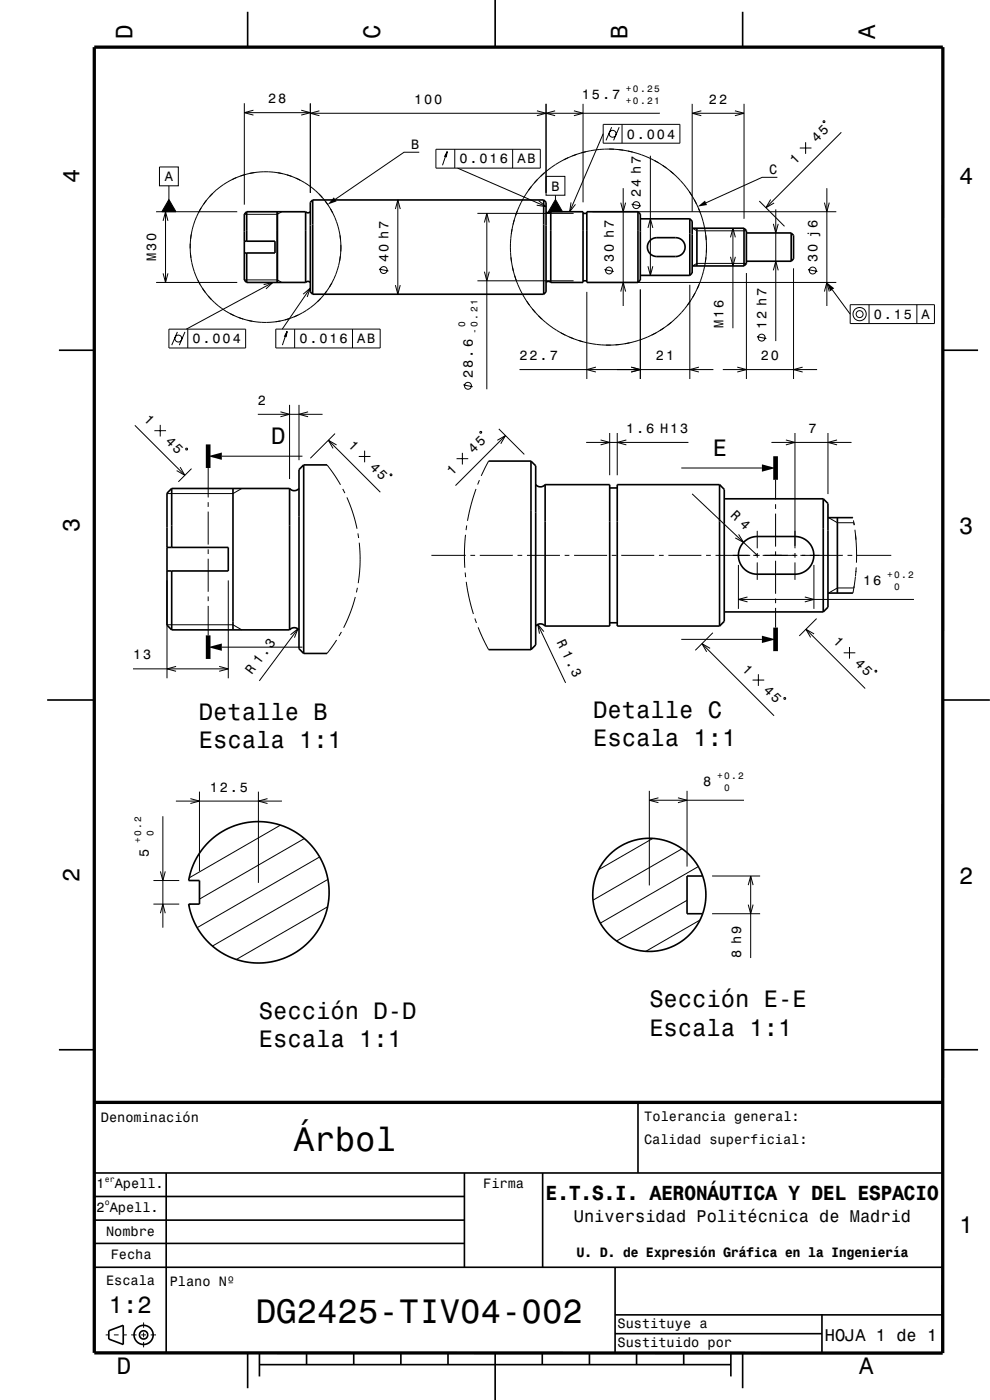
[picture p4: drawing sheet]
<svg xmlns="http://www.w3.org/2000/svg" width="210mm" height="297mm" viewBox="0 0 210 297" stroke-linecap="round" stroke-linejoin="round" font-family="sans-serif">
<g fill="none" stroke="#000" stroke-width=".21">
<path d="M33.8 35.4h4v4h-4zM35.8 39.4v2.9M50.1 37.7l-.9 .4M51.8 21.9v21.5M51.8 23.9h14M52 37l-1 .3M53.8 23.4l-2 .5 2 .5M53.9 36.6l-.9 .2M58.9 36.6l1 .2M60.9 37.1l.9 .3M62.7 37.8l1 .4M63.9 23.4l1.9 .5-1.9 .5"/>
<path d="M65.8 21.9v19M65.8 24h74.2M67.8 23.5l-2 .5 2 .5M88.9 32.3h-3.2l-14.6 10M92.5 31.7h22.1v4h-22.1zM94.3 33.3l.6-1.1-1 2.9M94.9 32.2l-.2 1.2M96.5 31.7v4M97.1 35.7l18.7 8.1M108.7 31.7v4M112.7 39.6l-.6 .8M113.9 23.5l1.9 .5-1.9 .5"/>
<path d="M114 38.1l-.7 .7M115.5 36.7l-.8 .7M115.8 37.4h4v4h-4zM115.8 22v18.9M117.8 23.5l-2 .5 2 .5M120.5 33.5l-.9 .4M121.7 23.5l2 .5-2 .5M122.4 32.7l-1 .4M123.7 22v20.9M124.3 32.2l-1 .2M127.9 26.4h16.3v4h-16.3zM127.9 28.4l-7.1 16.5"/>
<path d="M129.2 31.6l1 .1M129.7 27l-1.2 2.8M131.2 31.7l1 .2M131.3 27l-1.1 2.8M131.9 26.4v4M132.2 39.9v25M133.2 32l1 .3M138 33v25.4M138.8 34.1l.9 .5M140.6 35.1l.8 .6M142.2 36.3l.7 .6M146.8 22v22.9"/>
<path d="M146.8 24h11M148.8 23.5l-2 .5 2 .5M155.9 23.5l1.9 .5-1.9 .5M157.8 22v24.4M164.9 37.6h-3.2l-11.9 5.4M169.7 31.4h2.4M170.9 30.2v2.4M174.7 25.6l.3 .1-.1 .3-.3-.1zM175.4 39.9v25M178.5 28.1l-16 16M33.1 59.9h17.2M33.1 44.9h17.2"/>
<path d="M34.6 58l.5 1.9 .5-1.9M34.6 46.9l.5-2 .5 2M35.1 44.9v15M35.8 42.3l1.5 2.6h-3zM40.4 51.7l-.1 1M40.4 53.7l.1 1M40.6 49.7l-.2 1M42 59.5l.4 .8M42.7 44.1l-.5 .9M43.8 42.5l-.6 .8M45.1 41l-.7 .7M51.8 59.4h7l1 .5"/>
<path d="M57.9 59.9l-18.4 9.9M59.8 44.9l-1 .6h-7M67.7 41.2l.7 .7M69 42.7l.6 .8M70.1 44.3l.5 .9M72.1 49.9l.1 1M72.2 54.3l-.2 1M72.3 51.9v.5M72.3 52.4v1M80.4 57.1l2 .4M83.9 44.4l.5-2 .5 2M84.4 42.4v20"/>
<path d="M101.3 59.6h20.4M101.3 45.3h20.4M102.8 57.6l.5 2 .5-2M102.8 47.2l.5-1.9 .5 1.9M103.3 45.3v37.3M108.4 54.6l.1 1M108.6 48.6l-.1 1M108.7 56.6l.2 .9M109.1 46.7l-.3 .9M109.2 58.5l.3 .9M109.7 44.8l-.3 .9M114.3 42.6l1.5 1.2-2-.3"/>
<path d="M117.8 42.3l1.5 2.6h-3zM117.8 41.4v.9M121.1 42.9l-.3 2 1.3-1.6M125.7 59.9h51.7M125.7 44.9h51.7M128.2 57.2l2 .4M131.7 43l.5 1.9 .5-1.9M134 43.3l2 .4M137.4 48.4l.6-2 .5 2M137.4 56.5l.6 1.9 .5-1.9M146.2 40.7l.6 .8M146.9 48.4l.9 .6h10.5"/>
<path d="M147.3 42.4l.4 .8M148.1 44.2l.4 .9M149.7 49.9l.1 1M149.7 54.6l-.1 1M149.9 51.9v.5M149.9 52.6l-.1 1M149.9 52.4v.1M155 54.5l.5 1.9 .5-1.9M155 50.4l.5-2 .5 2M155.5 48.4v21.2M158.3 57.9v22.5M158.3 55.9h-10.5l-.9 .5"/>
<path d="M161.1 42.6l5.3 5.4M163.5 42.3l-1 1.8 1.7-1M164 57.4l.6-2 .5 2M164 47.5l.6 1.9 .5-1.9M164.6 44.4v28M168.3 56.9v23.5M171.4 57.2l2 .4M174.9 43l.5 1.9 .5-1.9M35.8 69.8h16.3v4h-16.3zM37.6 70.4l-1.2 2.8M39.2 70.4l-1.2 2.8M39.8 69.8v4"/>
<path d="M43 61.2l.5 .8M44.2 62.8l.6 .7M48.8 66.5l.9 .5M50.6 67.4l1 .3M52.5 67.9l1 .3M55.9 60.4l2-.5-1.5 1.4M58.5 69.8h22.1v4h-22.1zM59.5 68.1l-1 .2M60.3 71.4l.6-1.1-1 2.9M60.9 70.3l-.2 1.2M61.4 67.6l-.9 .3M62.5 69.8v4"/>
<path d="M63.3 66.8l-1 .4M64.3 62.4l1.5-1.3-.6 1.9M65.8 61.1l-5.9 8.7M68.1 63.3l-.7 .7M69.3 61.7l-.6 .8M70.4 60l-.5 .9M74.8 69.8v4M83.9 60.5l.5 1.9 .5-1.9M110.2 78.4h41.1M111.7 63.9l.6 .8M112.9 65.5l.7 .8M114.2 67l.8 .7"/>
<path d="M119 70.6l.9 .5M120.8 71.5l.9 .4M122.7 72.2l.9 .3M124.5 61.9v18.5M126.4 77.9l-1.9 .5 1.9 .5M128.6 73.2h1M131.6 73.1l-1 .1M131.7 61.9l.5-2 .5 2M133.5 72.7l-1 .2M133.9 77.9l1.9 .5-1.9 .5M135.8 61.4v19M139.1 70.6l-.9 .5"/>
<path d="M140.8 69.6l-.8 .5M142.4 68.4l-.8 .6M146.3 60.4v20M146.4 63.9l-.6 .8M147.4 62.2l-.5 .9M148.3 77.9l-2 .5 2 .5M148.3 60.4l-.4 .9M153.3 78.4h20M156.4 77.9l1.9 .5-1.9 .5M160.6 71.4l2 .4M170.3 77.9l-2 .5 2 .5M174.9 61.9l.5-2 .5 2"/>
<path d="M176.5 61.5l3.8 5.1M180.3 64.6h17.9v4h-17.9zM184.3 64.6v4M194.5 64.6v4M28.6 90.2l10.6 10.6M32.7 91.4h2.5M34 90.1v2.5M38.2 99.1l1 1.7-1.7-1M39.5 95.1l.3 .1-.1 .3-.3-.1zM40.6 99.4l-2.8 2.8M44.2 99.3v6.2M47.1 96.8h17.1"/>
<path d="M54.7 87.9h13.7M59.5 87.4l1.9 .5-1.9 .5M61.4 85.9v15.7M63.4 85.9v11.7M65.4 87.4l-2 .5 2 .5M69.4 98.6l2.8 4.2M69.7 93.4l11 11M71.1 92l-5.3 5.2M71.4 94.4l-1.7-1 1 1.7M76.1 96.8h2.5M77.3 95.6v2.5M96.8 97.3h2.5"/>
<path d="M98.1 96.1v2.4M98.3 81.6l2 .4M101.9 91.5l.3 .1-.1 .3-.3-.1zM103.6 97.8l-1.5 3.2M105.5 93.4l1.7-1-1 1.7M105.8 91l5.4 5.4M107.2 92.4l-10.6 10.6M124.3 93.9h21.7M127.4 93.3l1.9 .6-1.9 .5M129.3 91.9v8.9M130.9 91.9v8.9M132.9 93.3l-2 .6 2 .5"/>
<path d="M144.5 99.3h17.1M163.6 93.9h17M166.7 93.3l1.9 .6-1.9 .5M168.6 91.9v24.4M175.6 91.9v12.9M177.6 93.3l-2 .6 2 .5M44.2 106.5v1M44.2 108.5v7M44.2 116.5v1M44.2 118.5v7M51.3 103.6l-1.9 1.1h-14M72.7 103.7l.5 .9"/>
<path d="M73.6 105.5l1.3 3.5 .8 3.2M75.9 113.2l.2 .9M76.2 115.1l.2 4.4-.4 4.2M82.7 100.6l.3-.1 .1 .3-.3 .1zM91.5 117.8h7.3M98.7 113.5l-.2 3.4 .1 3.5M99 111.5l-.1 1M99.8 117.8h1M101 103.7l-1 3.1-.8 3.7M101.7 101.9l-.4 .9M101.8 117.8h7M109.8 117.8h1"/>
<path d="M111.8 117.8h7M119.8 117.8h1M121.8 117.8h7M129.8 117.8h1M131.8 117.8h7M139.8 117.8h1M141.8 117.8h7M146.8 104.8l13.8 13M149.8 117.8h1M151.8 117.8h7.3M156.6 119.8v9.4M156.7 113.4l1 1.7-1.7-1"/>
<path d="M159.8 117.8h1.3M160.6 112.6v3.7M160.6 117.3v1M160.6 119.3v3.7M161.8 117.8h7.3M164.5 101.8v4.2M164.5 107v1M164.5 109v7M164.5 117v1M164.5 119v7M168.6 117.3v1M168.6 119.3v3.7"/>
<path d="M169.8 117.8h9M172.7 119.8v9.4M175.8 109.8l1.8 1.1h3.5l.1 .5M179.8 117.8h1M180.9 109.8v.1M181 110.4l.2 1M181.3 112.4l.4 3.5v3.5M181.5 113.4l.1 1.1M181.8 117.8h7.3M35.4 123.1v20.8M35.4 132.5h14l1.9 1.1M44.2 126.5v1"/>
<path d="M44.2 128.5v6.3M47.1 137.3h17.1M48.4 123.1v20.8M61.6 134.7l1.6-1.3-.7 1.9M63.2 133.4l-8.2 11M71.4 135.8l-2 2.8M72.4 134.1l-.5 .8M75.4 126.6l-1.2 3.6-1.3 3M75.8 124.7l-.2 1M98.7 121.4l.1 1M98.9 123.4l.6 3.5 .9 3.4M100.7 131.2l.4 1"/>
<path d="M101.4 133.1l2.2 4.7M114.1 132.5l5.9 12.4M115.4 134l-1.3-1.5 .3 1.9M144.5 135.6h17.1M148.9 136.5l15.3 15.3M150.6 137.5l-1.7-1 1 1.8M151.2 134.2l-3.7 3.8M156.6 127.2h37.3M158.6 126.6l-2 .6 2 .5M164.5 127v1M164.5 129v4.1M170.7 126.6l2 .6-2 .5"/>
<path d="M171 133.5l12.5 12.6M172.7 134.5l-1.7-1 1 1.7M173.2 131.2l-3.7 3.7M179 138.5h2.4M180.2 137.3v2.4M181.1 124.7h-3.5l-1.8 1.1M181.2 124.4l-.1 .3M181.5 122.4l-.6 3.4M181.6 121.1l-.1 1.2M181.6 120.4v1M28.2 141.9h20.2M37.4 141.4l-2 .5 2 .5"/>
<path d="M46.5 141.4l1.9 .5-1.9 .5M159.6 144.3h2.5M160.9 143v2.5M166.4 148l.3 .1-.1 .3-.3-.1zM185.7 142.2l.3 .1-.1 .3-.3-.1zM34.5 173.2v23.6M37.3 169.9h22.5M40.4 169.4l1.9 .5-1.9 .6M42.3 167.9v16.9M54.8 167.9v19.4M56.7 169.4l-1.9 .5 1.9 .6M59.5 175.1l-19.4 11.1"/>
<path d="M64.6 177.9l-22.3 12.8M137.7 167.8v20M137.7 169.8h20.1M138.5 177.9l-11.5 6.6M139.7 169.2l-2 .6 2 .5M143.8 169.2l1.9 .6-1.9 .5M145.7 167.8v16M32.5 191.8h5.5M32.5 186.8h5.5M34 184.9l.5 1.9 .6-1.9M34 193.7l.5-1.9 .6 1.9M40.5 191.8l-.4 .2"/>
<path d="M67.8 181.8l-26 15M69.5 192.4l-19.4 11.1M69.6 186.6l-24.5 14.1M144.7 180.1l-18.9 10.9M145.7 191l-14.9 8.6M148.1 183.8l-20.8 12M148.5 195.2l-11.5 6.6M151.1 193.8h10.1M151.1 185.8h10.1M158.7 191.9l.5 1.9 .6-1.9M158.7 187.8l.5-2 .6 2M159.2 185.8v17.4"/>
<path d="M22.4 283.2h.8M24.2 283.2h1M26.2 283.2h.7M27.8 283.2h1.2M30 283.2h1M30.5 280.6v1.1M30.5 282.7v1M30.5 284.7v1.1M32 283.2h1.1"/>
<circle cx="130" cy="28.4" r=".73"/>
<circle cx="56.3" cy="52.4" r="16"/>
<circle cx="81.4" cy="57.3" r=".73"/>
<circle cx="129.1" cy="52.4" r="20.8"/>
<circle cx="129.2" cy="57.4" r=".73"/>
<circle cx="135" cy="43.5" r=".73"/>
<circle cx="172.4" cy="57.4" r=".73"/>
<circle cx="37.8" cy="71.8" r=".73"/>
<circle cx="161.6" cy="71.6" r=".73"/>
<circle cx="182.3" cy="66.6" r="1.4"/>
<circle cx="182.3" cy="66.6" r=".73"/>
<circle cx="99.3" cy="81.8" r=".73"/>
</g>
<g fill="none" stroke="#000" stroke-width=".35">
<path d="M52.5 2.5v7.5M105 0v10M157.5 2.5v7.5M51.8 51.2h6.5v2.5h-6.5M52.3 44.9v6.3M52.3 53.7v6.2M52.3 44.9l-.5 .5v14l.5 .5M52.3 59.9h12.5M52.3 44.9h12.5M58.8 44.9v15M64.8 59.9l.1-.1a.66 .66 0 0 1 .9 .1M64.8 44.9a.65 .65 0 0 0 1 0"/>
<path d="M64.8 44.9v15M66.3 42.4l-.5 .5v19l.5 .5M66.3 42.4v20M66.3 42.4h49M115.3 42.4l.5 .5v19l-.5 .5M115.3 42.4v20M115.8 59.9l.1-.1a.65 .65 0 0 1 .9 .1M115.8 44.9a.65 .65 0 0 0 1 0M116.8 44.9v15M116.8 44.9h6.9v15h-6.9M123.7 59.6h.8M123.7 45.3h.8"/>
<path d="M135.3 44.9h-10.8v15h10.8M135.3 44.9v15M135.3 44.9l.5 .5v14l-.5 .5M135.8 46.4h10.5M135.8 58.4h10.5M138 51l1.1-.6h4.2a2 2 0 0 1 2 2 2 2 0 0 1-2 2h-4a2 2 0 0 1-1.8-1.2 2 2 0 0 1 .5-2.2zM146.3 46.4v12M146.3 46.4l.5 .5v11l-.5 .5M146.8 48.4h11M146.8 56.4h11M147.8 48.4v8M157.8 48.4l.5 .5v7l-.5 .5"/>
<path d="M157.8 48.4v8M158.3 55.4h9.5M158.3 49.4h9.5M167.8 49.4v6M167.8 49.4l.5 .5v5l-.5 .5M12.5 74.3h7.5M66.3 62.4h49M200 74.3h7.5M64.4 98.6l-1 1v38l1 1M64.4 98.6v40M64.4 98.6h5M103.6 97.8h9"/>
<path d="M112.6 97.8l1 1v38l-1 1M112.6 97.8v40M35.4 116.1h13v5h-13M36.4 103.6v12.5M36.4 103.6l-1 1v28l1 1M36.4 103.6h25M49.4 103.6v30M61.4 103.6a1.3 1.3 0 0 0 2 0M61.4 103.6v30M113.6 102.8a1.3 1.3 0 0 0 2 0M115.6 102.8v30M115.6 102.8h13.7v30h-13.7"/>
<path d="M129.3 103.5h1.6M152.6 102.8h-21.7v30h21.7M152.6 102.8v30M152.6 102.8l1 1v28l-1 1M153.6 105.8h21M157.7 115.1l1.2-.9 1.2-.4h8.5a4 4 0 0 1 4 4 4 4 0 0 1-4 4h-8a4 4 0 0 1-3.6-2.4 4 4 0 0 1 .7-4.3zM174.6 105.8v24M174.6 105.8l1 1v22l-1 1M175.6 109.8h5.3M177.6 109.8v16M36.4 121.1v12.5M36.4 133.6h25"/>
<path d="M61.4 133.6a1.3 1.3 0 0 1 2 0M64.4 138.6h5M103.6 137.8h9M113.6 132.8a1.3 1.3 0 0 1 2 0M129.3 132.1h1.6M153.6 129.8h21M175.6 125.8h5.3M10 148.5h10M200 148.5h10M44.4 178.5l2.3-1.8 2.4-1.3 2.9-.8 2.7-.3 3 .3 2.9 .9 2.6 1.4 2.3 1.9 1.9 2.3 1.3 2.5 .8 2.8 .3 3.3-.4 2.9-.8 2.6-1.5 2.7-1.9 2.2-2.4 1.9-2.7 1.3-2.6 .8-3 .2-3-.4-2.8-.9-2.6-1.5-2.1-1.8-1.4-1.7-1.2-1.9-.8-1.9-.6-2.4h2.3v-5h-2.3l.6-2.4 .9-2.1 1.4-2.1zM149.1 185.8a12 12 0 0 0-18.5-5.6 12 12 0 0 0 0 19.3 12 12 0 0 0 18.5-5.7M149.1 185.8v.2a12 12 0 0 1 0 7.8"/>
<path d="M149.1 185.8h-3.4v8h3.4M12.5 222.7h7.5M135.3 233.9v14.9M200 222.7h7.5M19.9 248.8h180M19.9 258.8h78.7M19.9 253.8h78.6M35.2 248.8v38.2M98.5 248.8v20M115.1 248.8v20M19.9 268.8h180M19.9 263.8h78.7"/>
<path d="M130.5 278.9h69.4M130.5 268.8v18.2M174.4 278.9v8.1M23.1 282.3l3-1.1v4l-3-1.1zM52.5 287v7.5M55 289.5h100M55 287v5M65 287v2.5M75 287v2.5M85 287v2.5M95 287v2.5M105 287v10"/>
<path d="M115 287v2.5M125 287v2.5M130.5 282.9h43.9M135 287v2.5M145 287v2.5M155 287v5M157.5 287v7.5"/>
<circle cx="30.5" cy="283.2" r=".88"/>
<circle cx="30.5" cy="283.2" r="2.03"/>
</g>
<path d="M20 10h180v277h-180zM19.9 233.9h180" fill="none" stroke="#000" stroke-width=".7" stroke-linecap="butt"/>
<path d="M44.2 94.3v5M164.5 96.8v5M44.2 134.8v5M164.5 133.1v5" fill="none" stroke="#000" stroke-width="1" stroke-linecap="butt"/>
<g fill="#000">
<path d="M35.8 42.3l1.5 2.6h-3z" fill-rule="evenodd"/>
<path d="M70.8 41.9l.6 .8-1.9 .7z" fill-rule="evenodd"/>
<path d="M117.8 42.3l1.5 2.6h-3z" fill-rule="evenodd"/>
<path d="M148 43.8l1.5-1.2 .5 .9z" fill-rule="evenodd"/>
<path d="M175.4 59.9l1.6 1.3-.9 .6z" fill-rule="evenodd"/>
<path d="M44.2 96.8l2.9-.8v1.6z" fill-rule="evenodd"/>
<path d="M161.6 98.5l2.9 .8-2.9 .8z" fill-rule="evenodd"/>
<path d="M44.2 137.3l2.9-.8v1.6z" fill-rule="evenodd"/>
<path d="M161.6 134.9l2.9 .7-2.9 .8z" fill-rule="evenodd"/>
</g>
<g font-size="7.2">
<text x="62.4" y="244.2">Árbol</text>
<text x="54.3" y="280.7">DG2425-TIV04-002</text>
</g>
<g font-size="5">
<text x="28.1" y="8.2" transform="rotate(-90 28.1 8.2)">D</text>
<text x="80.6" y="8.2" transform="rotate(-90 80.6 8.2)">C</text>
<text x="133.1" y="8.2" transform="rotate(-90 133.1 8.2)">B</text>
<text x="185.6" y="8.2" transform="rotate(-90 185.6 8.2)">A</text>
<text x="16.8" y="38.7" transform="rotate(-90 16.8 38.7)">4</text>
<text x="203.5" y="39">4</text>
<text x="57.5" y="94.2">D</text>
<text x="151.2" y="96.7">E</text>
<text x="16.8" y="112.9" transform="rotate(-90 16.8 112.9)">3</text>
<text x="203.5" y="113.2">3</text>
<text x="42.2" y="152.7">Detalle B</text>
<text x="125.8" y="152.3">Detalle C</text>
<text x="42.2" y="158.8">Escala 1:1</text>
<text x="125.8" y="158.3">Escala 1:1</text>
<text x="16.8" y="187.1" transform="rotate(-90 16.8 187.1)">2</text>
<text x="203.5" y="187.4">2</text>
<text x="137.7" y="213.7">Sección E-E</text>
<text x="54.9" y="216.2">Sección D-D</text>
<text x="137.7" y="219.7">Escala 1:1</text>
<text x="54.9" y="222.2">Escala 1:1</text>
<text x="203.5" y="261.6">1</text>
<text x="23.1" y="278.5">1:2</text>
<text x="24.8" y="291.5">D</text>
<text x="182.3" y="291.5">A</text>
</g>
<text font-size="4.3" x="115.7" y="254.5">E.T.S.I. AERONÁUTICA Y DEL ESPACIO</text>
<g font-size="3.6">
<text x="121.7" y="259.3">Universidad Politécnica de Madrid</text>
<text x="175" y="284.4">HOJA 1 de 1</text>
</g>
<g font-size="2.9">
<text x="56.9" y="21.9">28</text>
<text x="87.8" y="22">100</text>
<text x="123.4" y="21">15.7</text>
<text x="150.4" y="22">22</text>
<text x="133" y="29.4">0.004</text>
<text x="87.2" y="31.6">B</text>
<text x="97.5" y="34.7">0.016</text>
<text x="109.7" y="34.7">AB</text>
<text x="168.7" y="35" transform="rotate(-45 168.7 35)">1</text>
<text x="173.3" y="30.4" transform="rotate(-45 173.3 30.4)">45</text>
<text x="35" y="38.4">A</text>
<text x="117" y="40.4">B</text>
<text x="136" y="41.8" transform="rotate(-90 136 41.8)">24 h7</text>
<text x="163.2" y="36.9">C</text>
<text x="33.1" y="55.4" transform="rotate(-90 33.1 55.4)">M30</text>
<text x="82.4" y="55.6" transform="rotate(-90 82.4 55.6)">40 h7</text>
<text x="130.2" y="55.7" transform="rotate(-90 130.2 55.7)">30 h7</text>
<text x="173.4" y="55.7" transform="rotate(-90 173.4 55.7)">30 j6</text>
<text x="153.5" y="69.6" transform="rotate(-90 153.5 69.6)">M16</text>
<text x="162.6" y="69.9" transform="rotate(-90 162.6 69.9)">12 h7</text>
<text x="185.3" y="67.6">0.15</text>
<text x="195.5" y="67.6">A</text>
<text x="40.8" y="72.8">0.004</text>
<text x="63.5" y="72.8">0.016</text>
<text x="75.8" y="72.8">AB</text>
<text x="110.2" y="76.4">22.7</text>
<text x="139.1" y="76.4">21</text>
<text x="161.4" y="76.4">20</text>
<text x="100.3" y="80.1" transform="rotate(-90 100.3 80.1)">28.6</text>
<text x="30.4" y="89.2" transform="rotate(45 30.4 89.2)">1</text>
<text x="54.7" y="85.9">2</text>
<text x="35" y="93.8" transform="rotate(45 35 93.8)">45</text>
<text x="73.7" y="94.6" transform="rotate(45 73.7 94.6)">1</text>
<text x="132.8" y="91.9">1.6 H13</text>
<text x="171.5" y="91.9">7</text>
<text x="78.3" y="99.2" transform="rotate(45 78.3 99.2)">45</text>
<text x="95.9" y="100.9" transform="rotate(-45 95.9 100.9)">1</text>
<text x="100.5" y="96.3" transform="rotate(-45 100.5 96.3)">45</text>
<text x="154.8" y="109.6" transform="rotate(43 154.8 109.6)">R 4</text>
<text x="183.1" y="124.2">16</text>
<text x="118" y="136.1" transform="rotate(64 118 136.1)">R 1.3</text>
<text x="176.6" y="136.3" transform="rotate(45 176.6 136.3)">1</text>
<text x="28.2" y="139.9">13</text>
<text x="53.4" y="143.2" transform="rotate(-53 53.4 143.2)">R 1.3</text>
<text x="157.3" y="142.1" transform="rotate(45 157.3 142.1)">1</text>
<text x="181.2" y="140.9" transform="rotate(45 181.2 140.9)">45</text>
<text x="161.8" y="146.7" transform="rotate(45 161.8 146.7)">45</text>
<text x="44.5" y="167.9">12.5</text>
<text x="149.2" y="166.8">8</text>
<text x="31.5" y="181.8" transform="rotate(-90 31.5 181.8)">5</text>
<text x="157.2" y="203.2" transform="rotate(-90 157.2 203.2)">8 h9</text>
<text x="21.4" y="238.1">Denominación</text>
<text x="136.7" y="237.7">Tolerancia general:</text>
<text x="136.6" y="242.6">Calidad superficial:</text>
<text x="20.5" y="252.1">1</text>
<text x="20.5" y="257.1">2 Apell.</text>
<text x="24.3" y="252.1">Apell.</text>
<text x="102.5" y="252.1">Firma</text>
<text x="22.5" y="262.1">Nombre</text>
<text x="23.5" y="267.1">Fecha</text>
<text x="122.3" y="266.6">U. D. de Expresión Gráfica en la Ingeniería</text>
<text x="22.5" y="272.6">Escala</text>
<text x="36" y="272.8">Plano Nº</text>
<text x="131" y="281.8">Sustituye a</text>
<text x="131" y="285.8">Sustituido por</text>
</g>
<g font-size="2">
<text x="132.8" y="19.4">+0.25</text>
<text x="132.8" y="22">+0.21</text>
<text x="98.7" y="69.3" transform="rotate(-90 98.7 69.3)">0</text>
<text x="101.3" y="70.8" transform="rotate(-90 101.3 70.8)">-0.21</text>
<text x="188.2" y="122.6">+0.2</text>
<text x="189.7" y="125.2">0</text>
<text x="152.1" y="165.2">+0.2</text>
<text x="153.6" y="167.8">0</text>
<text x="29.9" y="178.9" transform="rotate(-90 29.9 178.9)">+0.2</text>
<text x="32.5" y="177.4" transform="rotate(-90 32.5 177.4)">0</text>
</g>
<g font-size="1.7">
<text x="22.2" y="250.7">er</text>
<text x="22.2" y="255.7">o</text>
</g>
</svg>
